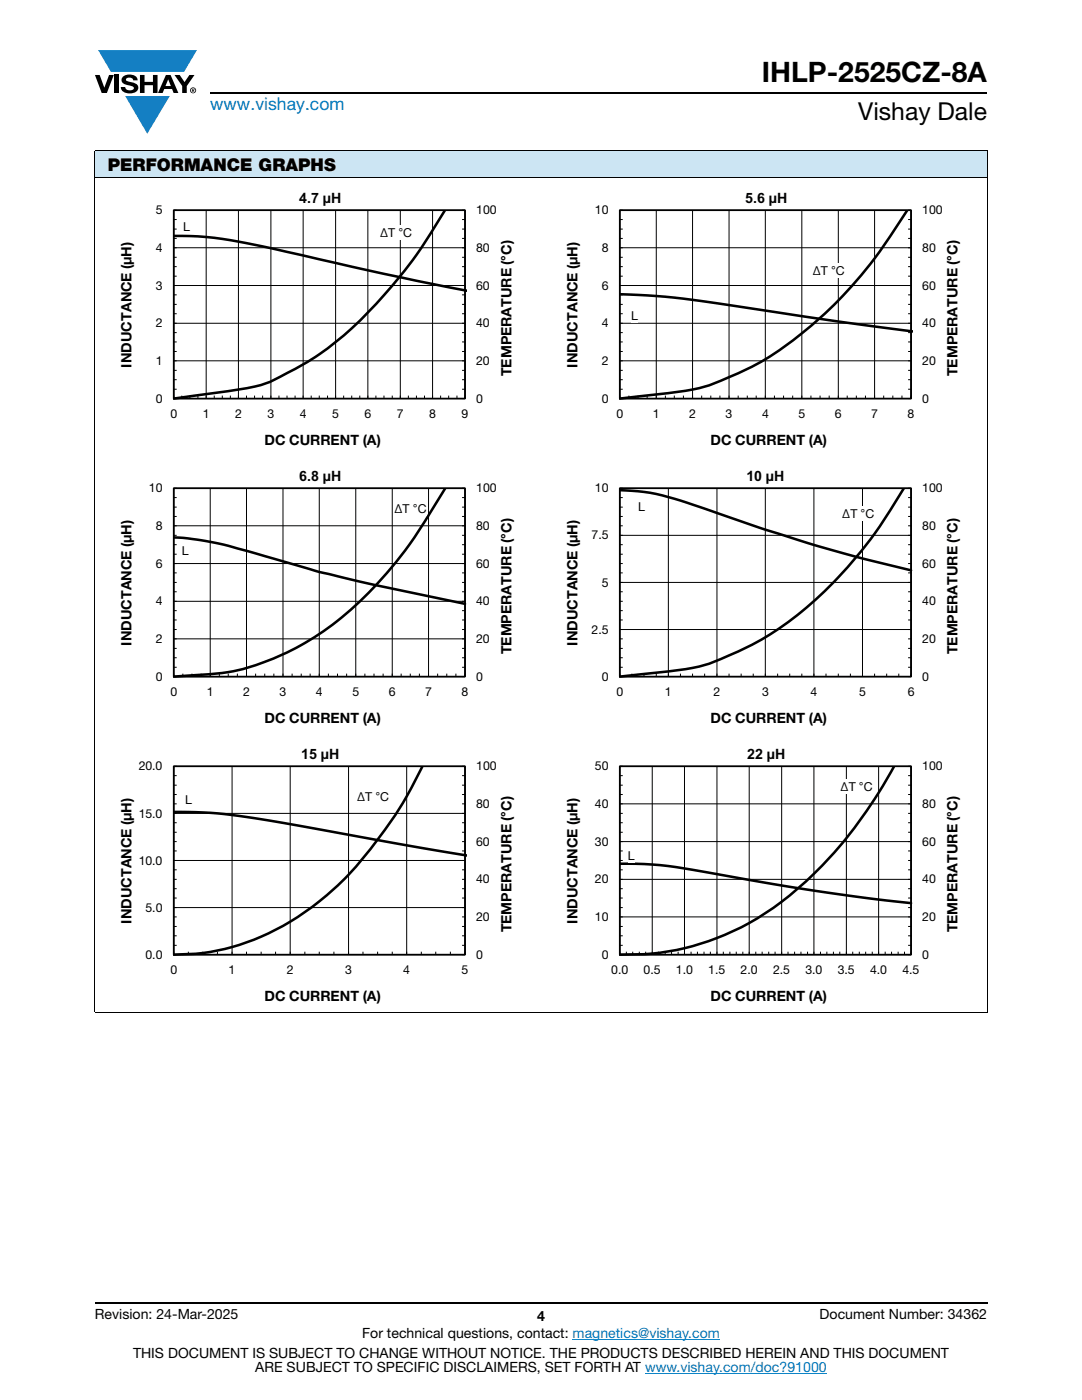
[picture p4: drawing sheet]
<svg xmlns="http://www.w3.org/2000/svg" width="216mm" height="279mm" viewBox="0 0 216 279" stroke-linecap="round" stroke-linejoin="round" font-family="sans-serif">
<g fill="#147fc3">
<path d="M19.6 10h19.7l-2.6 4.3h-1.1h-13.5z"/>
<path d="M25 19.2h8.9l-4.5 7.5z"/>
</g>
<g fill="#000">
<path d="M18.9 15h1l.9 2.5 1-2.5h.9l-1.4 3.6h-1zM22.9 15h.9v3.6h-.9zM24.6 15.3a2.1 2.1 0 0 1 2.8 .3l.1 .4h-.9a.79 .79 0 0 0-.7-.5 .79 .79 0 0 0-.8 .4l.3 .3 1 .2a1.08 1.08 0 0 1 1.2 1 1.08 1.08 0 0 1-1.1 1.2 1.73 1.73 0 0 1-2.4-1.2h.9a.96 .96 0 0 0 .8 .6 .96 .96 0 0 0 .9-.4 1.31 1.31 0 0 0-1.2-.6 1.03 1.03 0 0 1-1.1-.6 1.03 1.03 0 0 1 .2-1.1zM27.9 15h.9v1.3h1.7v-1.3h.9v3.6h-.9v-1.6h-1.7v1.6h-.9zM34.8 15h1.1l.9 1.4 1-1.4h1l-1.5 2.2v1.4h-.9v-1.4z"/>
<path d="M33.6 15.9l.5 1.3h-1.1zM33.1 15l-1.6 3.6h1l.3-.8h1.5l.3 .8h1l-1.6-3.6z"/>
<path d="M38.4 17.8h.2v.2h-.2zM38.3 17.7v.7h.1v-.3l.4 .3-.2-.3 .2-.2-.1-.2z"/>
<path d="M38.1 18a.46 .46 0 0 1 .9 0 .46 .46 0 0 1-.9 0zM37.9 18a.6 .6 0 0 0 1.2 0 .6 .6 0 0 0-1.2 0z"/>
</g>
<path d="M42 18.6h155M18.9 260h178.1" fill="none" stroke="#000" stroke-width=".36"/>
<path d="M114.3 267.3h29.3M128.7 274h36.3" fill="none" stroke="#007ec4" stroke-width=".2"/>
<path d="M18.9 30h178.1v5.5h-178.1z" fill="#cce5f3"/>
<g fill="none" stroke="#000" stroke-width=".2">
<path d="M18.9 30h178.1M18.9 35.5h178.1M18.9 30.1v171.8M197 30.1v171.8M34.7 42h58.1v37.5h-58.1zM34.7 58.8h.6M34.7 55.1h.6M34.7 53.2h.6M34.7 51.3h.6M34.7 47.6h.6M34.7 45.7h.6M34.7 43.8h.6"/>
<path d="M41.1 42v37.5M47.6 42v37.5M54.1 42v37.5M60.5 42v37.5M67 42v37.5M73.4 42v37.5M79.9 42v37.5M86.3 42v37.5M92.2 58.8h.6M92.2 55.1h.6M92.2 53.2h.6M92.2 51.3h.6"/>
<path d="M92.2 47.6h.6M92.2 45.7h.6M92.2 43.8h.6M92.8 57h-58.1M92.8 49.4h-58.1M34.7 77.7h.6M34.7 75.8h.6M34.7 73.9h.6M34.7 70.1h.6M34.7 68.2h.6M34.7 66.4h.6M34.7 62.6h.6"/>
<path d="M34.7 60.7h.6M36.3 79v.5M37.9 79v.5M39.5 79v.5M42.8 79v.5M44.4 79v.5M46 79v.5M49.2 79v.5M50.8 79v.5M52.4 79v.5M55.7 79v.5M57.3 79v.5"/>
<path d="M58.9 79v.5M62.1 79v.5M63.7 79v.5M65.4 79v.5M68.6 79v.5M70.2 79v.5M71.8 79v.5M75 79v.5M76.6 79v.5M78.3 79v.5M81.5 79v.5M83.1 79v.5"/>
<path d="M84.7 79v.5M87.9 79v.5M89.5 79v.5M91.2 79v.5M92.2 77.7h.6M92.2 75.8h.6M92.2 73.9h.6M92.2 70.1h.6M92.2 68.2h.6M92.2 66.4h.6M92.2 62.6h.6M92.2 60.7h.6"/>
<path d="M92.8 72h-58.1M92.8 64.5h-58.1M18.9 202h178.1"/>
</g>
<path d="M34.7 42h58.1v37.5h-58.1z" fill="none" stroke="#000" stroke-width=".34"/>
<path d="M34.7 47.1a84.5 84.5 0 0 1 21.5 2.9l19.9 4.5 17.1 3.5M88.8 41.9a96.3 96.3 0 0 1-22.9 27.2 64.2 64.2 0 0 1-13.1 7.5 112.5 112.5 0 0 1-15.5 2.6l-2.6 .3" fill="none" stroke="#000" stroke-width=".51"/>
<g fill="#fff">
<path d="M36.5 43.8h1.4v2.9h-1.4z"/>
<path d="M75.9 44.9h6.5v3h-6.5z"/>
</g>
<g fill="none" stroke="#000" stroke-width=".2">
<path d="M123.7 42h58.1v37.5h-58.1zM123.7 58.8h.6M123.7 55.1h.6M123.7 53.2h.6M123.7 51.3h.6M123.7 47.6h.6M123.7 45.7h.6M123.7 43.8h.6M131 42v37.5M138.2 42v37.5M145.5 42v37.5M152.7 42v37.5"/>
<path d="M160 42v37.5M167.3 42v37.5M174.5 42v37.5M181.2 58.8h.6M181.2 55.1h.6M181.2 53.2h.6M181.2 51.3h.6M181.2 47.6h.6M181.2 45.7h.6M181.2 43.8h.6M181.8 57h-58.1M181.8 49.4h-58.1"/>
<path d="M123.7 77.7h.6M123.7 75.8h.6M123.7 73.9h.6M123.7 70.1h.6M123.7 68.2h.6M123.7 66.4h.6M123.7 62.6h.6M123.7 60.7h.6M125.5 79v.5M127.3 79v.5M129.1 79v.5M132.8 79v.5"/>
<path d="M134.5 79v.5M136.4 79v.5M140 79v.5M141.8 79v.5M143.7 79v.5M147.3 79v.5M149.1 79v.5M150.9 79v.5M154.5 79v.5M156.4 79v.5M158.2 79v.5M161.8 79v.5"/>
<path d="M163.6 79v.5M165.5 79v.5M169.1 79v.5M170.9 79v.5M172.7 79v.5M176.3 79v.5M178.2 79v.5M180 79v.5M181.2 77.7h.6M181.2 75.8h.6M181.2 73.9h.6M181.2 70.1h.6"/>
<path d="M181.2 68.2h.6M181.2 66.4h.6M181.2 62.6h.6M181.2 60.7h.6M181.8 72h-58.1M181.8 64.5h-58.1"/>
</g>
<path d="M123.7 42h58.1v37.5h-58.1z" fill="none" stroke="#000" stroke-width=".34"/>
<path d="M123.7 58.7l7.2 .4 6.1 .6 30.3 4.5 14.9 1.9M181.1 41.9a95.5 95.5 0 0 1-16 20.2 63.2 63.2 0 0 1-19.6 13.2 33 33 0 0 1-12.8 3.2l-9 1" fill="none" stroke="#000" stroke-width=".51"/>
<g fill="#fff">
<path d="M125.9 61.5h1.4v2.9h-1.4z"/>
<path d="M162.2 52.5h6.5v2.9h-6.5z"/>
</g>
<g fill="none" stroke="#000" stroke-width=".2">
<path d="M34.7 97.4h58.1v37.6h-58.1zM34.7 99.3h.6M41.9 97.4v37.6M49.2 97.4v37.6M56.5 97.4v37.6M63.7 97.4v37.6M71 97.4v37.6M78.3 97.4v37.6M85.5 97.4v37.6M92.2 99.3h.6M34.7 118.1h.6M34.7 116.2h.6"/>
<path d="M34.7 114.3h.6M34.7 110.6h.6M34.7 108.7h.6M34.7 106.8h.6M34.7 103.1h.6M34.7 101.2h.6M92.2 118.1h.6M92.2 116.2h.6M92.2 114.3h.6M92.2 110.6h.6M92.2 108.7h.6M92.2 106.8h.6"/>
<path d="M92.2 103.1h.6M92.2 101.2h.6M92.8 112.5h-58.1M92.8 104.9h-58.1M34.7 133.2h.6M34.7 131.3h.6M34.7 129.4h.6M34.7 125.6h.6M34.7 123.7h.6M34.7 121.9h.6M36.5 134.4v.6M38.3 134.4v.6"/>
<path d="M40.1 134.4v.6M43.8 134.4v.6M45.5 134.4v.6M47.4 134.4v.6M51 134.4v.6M52.8 134.4v.6M54.6 134.4v.6M58.3 134.4v.6M60.1 134.4v.6M61.9 134.4v.6M65.5 134.4v.6M67.3 134.4v.6"/>
<path d="M69.2 134.4v.6M72.8 134.4v.6M74.6 134.4v.6M76.4 134.4v.6M80 134.4v.6M81.9 134.4v.6M83.7 134.4v.6M87.3 134.4v.6M89.1 134.4v.6M91 134.4v.6M92.2 133.2h.6M92.2 131.3h.6"/>
<path d="M92.2 129.4h.6M92.2 125.6h.6M92.2 123.7h.6M92.2 121.9h.6M92.8 127.5h-58.1M92.8 120h-58.1"/>
</g>
<path d="M34.7 97.4h58.1v37.6h-58.1z" fill="none" stroke="#000" stroke-width=".34"/>
<path d="M88.9 97.4a114.2 114.2 0 0 1-11.8 17 58.1 58.1 0 0 1-26.6 18.5 41.8 41.8 0 0 1-12.5 1.9l-3.3 .2M34.7 107.3l2.1 .1 3 .4 4.7 .9 19.2 5.5 10.6 2.4 18.5 3.9" fill="none" stroke="#000" stroke-width=".51"/>
<g fill="#fff">
<path d="M36.3 108.5h1.3v2.9h-1.3z"/>
<path d="M78.7 100h6.6v2.9h-6.6z"/>
</g>
<g fill="none" stroke="#000" stroke-width=".2">
<path d="M123.7 97.4h58.1v37.6h-58.1zM123.7 99.3h.6M133.4 97.4v37.6M143.1 97.4v37.6M152.7 97.4v37.6M162.4 97.4v37.6M172.1 97.4v37.6M181.2 99.3h.6M123.7 118.1h.6M123.7 114.3h.6M123.7 112.5h.6M123.7 110.6h.6"/>
<path d="M123.7 108.7h.6M123.7 104.9h.6M123.7 103.1h.6M123.7 101.2h.6M181.2 118.1h.6M181.2 114.3h.6M181.2 112.5h.6M181.2 110.6h.6M181.2 108.7h.6M181.2 104.9h.6M181.2 103.1h.6M181.2 101.2h.6"/>
<path d="M181.8 116.2h-58.1M181.8 106.8h-58.1M123.7 133.2h.6M123.7 131.3h.6M123.7 129.4h.6M123.7 127.5h.6M123.7 123.7h.6M123.7 121.9h.6M123.7 120h.6M126.1 134.4v.6M128.5 134.4v.6M131 134.4v.6"/>
<path d="M135.8 134.4v.6M138.2 134.4v.6M140.6 134.4v.6M145.5 134.4v.6M147.9 134.4v.6M150.3 134.4v.6M155.2 134.4v.6M157.6 134.4v.6M160 134.4v.6M164.8 134.4v.6M167.3 134.4v.6M169.7 134.4v.6"/>
<path d="M174.5 134.4v.6M176.9 134.4v.6M179.3 134.4v.6M181.2 133.2h.6M181.2 131.3h.6M181.2 129.4h.6M181.2 127.5h.6M181.2 123.7h.6M181.2 121.9h.6M181.2 120h.6M181.8 125.6h-58.1"/>
</g>
<path d="M123.7 97.4h58.1v37.6h-58.1z" fill="none" stroke="#000" stroke-width=".34"/>
<path d="M123.7 97.8a44.8 44.8 0 0 1 16 3.4l12.5 4.4 10.2 3.2 9.2 2.5 10.2 2.5M180.4 97.4a86.1 86.1 0 0 1-24.4 27.7 60.8 60.8 0 0 1-16.6 8l-4.3 .7-11.4 1.2" fill="none" stroke="#000" stroke-width=".51"/>
<g fill="#fff">
<path d="M127.3 99.6h1.4v2.9h-1.4z"/>
<path d="M168.1 101h6.5v2.9h-6.5z"/>
</g>
<g fill="none" stroke="#000" stroke-width=".2">
<path d="M34.7 152.9h58.1v37.6h-58.1zM34.7 158.6h.6M34.7 156.7h.6M34.7 154.8h.6M46.3 152.9v37.6M57.9 152.9v37.6M69.5 152.9v37.6M81.1 152.9v37.6M92.2 158.6h.6M92.2 156.7h.6M92.2 154.8h.6M34.7 171.7h58.1"/>
<path d="M34.7 179.2h.6M34.7 177.4h.6M34.7 175.5h.6M34.7 173.6h.6M34.7 169.8h.6M34.7 168h.6M34.7 166.1h.6M34.7 164.2h.6M34.7 160.4h.6M92.2 179.2h.6M92.2 177.4h.6M92.2 175.5h.6"/>
<path d="M92.2 173.6h.6M92.2 169.8h.6M92.2 168h.6M92.2 166.1h.6M92.2 164.2h.6M92.2 160.4h.6M92.8 162.3h-58.1M34.7 188.7h.6M34.7 186.8h.6M34.7 184.9h.6M34.7 183h.6M37.6 189.9v.6"/>
<path d="M40.5 189.9v.6M43.4 189.9v.6M49.2 189.9v.6M52.1 189.9v.6M55 189.9v.6M60.8 189.9v.6M63.7 189.9v.6M66.6 189.9v.6M72.4 189.9v.6M75.3 189.9v.6M78.3 189.9v.6M84.1 189.9v.6"/>
<path d="M86.9 189.9v.6M89.9 189.9v.6M92.2 188.7h.6M92.2 186.8h.6M92.2 184.9h.6M92.2 183h.6M92.8 181.1h-58.1"/>
</g>
<path d="M34.7 152.9h58.1v37.6h-58.1z" fill="none" stroke="#000" stroke-width=".34"/>
<path d="M84.3 152.9a87.5 87.5 0 0 1-17.3 24.2 47.7 47.7 0 0 1-28.7 13.3l-3.6 .1M34.7 162l7.7 .2 7.3 .9 43.5 7.6" fill="none" stroke="#000" stroke-width=".51"/>
<g fill="#fff">
<path d="M36.9 158.1h1.4v3h-1.4z"/>
<path d="M71.3 157.5h6.5v2.9h-6.5z"/>
</g>
<g fill="none" stroke="#000" stroke-width=".2">
<path d="M123.7 152.9h58.1v37.6h-58.1zM123.7 158.6h.6M123.7 156.7h.6M123.7 154.8h.6M130.1 152.9v37.6M136.6 152.9v37.6M143.1 152.9v37.6M149.5 152.9v37.6M156 152.9v37.6M162.4 152.9v37.6M168.9 152.9v37.6M175.3 152.9v37.6"/>
<path d="M181.2 158.6h.6M181.2 156.7h.6M181.2 154.8h.6M123.7 179.2h.6M123.7 177.4h.6M123.7 173.6h.6M123.7 171.7h.6M123.7 169.8h.6M123.7 166.1h.6M123.7 164.2h.6M123.7 162.3h.6M181.2 179.2h.6"/>
<path d="M181.2 177.4h.6M181.2 173.6h.6M181.2 171.7h.6M181.2 169.8h.6M181.2 166.1h.6M181.2 164.2h.6M181.2 162.3h.6M181.8 175.5h-58.1M181.8 168h-58.1M181.8 160.4h-58.1M123.7 188.7h.6M123.7 186.8h.6"/>
<path d="M123.7 184.9h.6M123.7 181.1h.6M125 189.9v.6M126.3 189.9v.6M127.6 189.9v.6M128.8 189.9v.6M131.4 189.9v.6M132.7 189.9v.6M134 189.9v.6M135.3 189.9v.6M137.9 189.9v.6M139.2 189.9v.6"/>
<path d="M140.5 189.9v.6M141.7 189.9v.6M144.3 189.9v.6M145.6 189.9v.6M146.9 189.9v.6M148.2 189.9v.6M150.8 189.9v.6M152.1 189.9v.6M153.4 189.9v.6M154.7 189.9v.6M157.2 189.9v.6M158.6 189.9v.6"/>
<path d="M159.8 189.9v.6M161.1 189.9v.6M163.7 189.9v.6M165 189.9v.6M166.3 189.9v.6M167.6 189.9v.6M168.9 189.9v.6M170.2 189.9v.6M171.5 189.9v.6M172.7 189.9v.6M174 189.9v.6M175.3 189.9v.6"/>
<path d="M176.6 189.9v.6M177.9 189.9v.6M179.2 189.9v.6M180.5 189.9v.6M181.2 188.7h.6M181.2 186.8h.6M181.2 184.9h.6M181.2 181.1h.6M181.8 183h-58.1"/>
</g>
<path d="M123.7 152.9h58.1v37.6h-58.1z" fill="none" stroke="#000" stroke-width=".34"/>
<path d="M178.4 152.9a82.8 82.8 0 0 1-24.6 28.6 50.2 50.2 0 0 1-30.1 9M123.7 172.4h3.2a128.4 128.4 0 0 1 19.9 2.7l18.3 3 9.2 1.3 7.5 .8" fill="none" stroke="#000" stroke-width=".51"/>
<g fill="#fff">
<path d="M125.3 169.3h1.3v2.9h-1.3z"/>
<path d="M167.7 155.5h6.6v2.9h-6.6z"/>
</g>
<text font-size="5.6" x="152" y="16.4">IHLP-2525CZ-8A</text>
<text font-size="4.9" x="171.3" y="24">Vishay Dale</text>
<text font-size="3.5" fill="#007ec4" x="42" y="21.9">www.vishay.com</text>
<text font-size="3.5" x="21.5" y="34.1">PERFORMANCE GRAPHS</text>
<g font-size="2.8">
<text x="59.7" y="40.4">4.7 µH</text>
<text x="148.7" y="40.4">5.6 µH</text>
<text x="26.2" y="73.4" transform="rotate(-90 26.2 73.4)">INDUCTANCE (μH)</text>
<text x="102.1" y="75.1" transform="rotate(-90 102.1 75.1)">TEMPERATURE (°C)</text>
<text x="115.2" y="73.4" transform="rotate(-90 115.2 73.4)">INDUCTANCE (μH)</text>
<text x="191.1" y="75.1" transform="rotate(-90 191.1 75.1)">TEMPERATURE (°C)</text>
<text x="52.8" y="88.8">DC CURRENT (A)</text>
<text x="141.8" y="88.8">DC CURRENT (A)</text>
<text x="59.7" y="95.9">6.8 µH</text>
<text x="148.9" y="95.9">10 µH</text>
<text x="26.2" y="128.9" transform="rotate(-90 26.2 128.9)">INDUCTANCE (μH)</text>
<text x="102.1" y="130.6" transform="rotate(-90 102.1 130.6)">TEMPERATURE (°C)</text>
<text x="115.2" y="128.9" transform="rotate(-90 115.2 128.9)">INDUCTANCE (μH)</text>
<text x="191.1" y="130.6" transform="rotate(-90 191.1 130.6)">TEMPERATURE (°C)</text>
<text x="52.8" y="144.2">DC CURRENT (A)</text>
<text x="141.8" y="144.2">DC CURRENT (A)</text>
<text x="60.1" y="151.4">15 µH</text>
<text x="149.1" y="151.4">22 µH</text>
<text x="26.2" y="184.3" transform="rotate(-90 26.2 184.3)">INDUCTANCE (μH)</text>
<text x="115.2" y="184.3" transform="rotate(-90 115.2 184.3)">INDUCTANCE (μH)</text>
<text x="102.1" y="186.1" transform="rotate(-90 102.1 186.1)">TEMPERATURE (°C)</text>
<text x="191.1" y="186.1" transform="rotate(-90 191.1 186.1)">TEMPERATURE (°C)</text>
<text x="52.8" y="199.7">DC CURRENT (A)</text>
<text x="141.8" y="199.7">DC CURRENT (A)</text>
<text x="18.9" y="263.3">Revision: 24-Mar-2025</text>
<text x="107.2" y="263.6">4</text>
<text x="163.6" y="263.3">Document Number: 34362</text>
<text x="72.3" y="267.1">For technical questions, contact: magnetics@vishay.com</text>
<text x="26.5" y="271">THIS DOCUMENT IS SUBJECT TO CHANGE WITHOUT NOTICE. THE PRODUCTS DESCRIBED HEREIN AND THIS DOCUMENT</text>
<text x="50.9" y="273.8">ARE SUBJECT TO SPECIFIC DISCLAIMERS, SET FORTH AT www.vishay.com/doc?91000</text>
</g>
<g font-size="2.5">
<text x="31.1" y="42.8">5</text>
<text x="36.5" y="46.2">L</text>
<text x="75.9" y="47.3">ΔT °</text>
<text x="80.5" y="47.3">C</text>
<text x="95" y="42.8">100</text>
<text x="118.7" y="42.8">10</text>
<text x="184" y="42.8">100</text>
<text x="31.1" y="50.3">4</text>
<text x="95" y="50.3">80</text>
<text x="120.1" y="50.3">8</text>
<text x="184" y="50.3">80</text>
<text x="31.1" y="57.8">3</text>
<text x="95" y="57.8">60</text>
<text x="120.1" y="57.8">6</text>
<text x="162.2" y="54.9">ΔT °C</text>
<text x="184" y="57.8">60</text>
<text x="31.1" y="65.3">2</text>
<text x="95" y="65.3">40</text>
<text x="120.1" y="65.3">4</text>
<text x="125.9" y="63.9">L</text>
<text x="184" y="65.3">40</text>
<text x="31.1" y="72.9">1</text>
<text x="95" y="72.9">20</text>
<text x="120.1" y="72.9">2</text>
<text x="184" y="72.9">20</text>
<text x="31.1" y="80.4">0</text>
<text x="34" y="83.5">0</text>
<text x="40.4" y="83.5">1</text>
<text x="46.9" y="83.5">2</text>
<text x="53.4" y="83.5">3</text>
<text x="59.8" y="83.5">4</text>
<text x="66.3" y="83.5">5</text>
<text x="72.7" y="83.5">6</text>
<text x="79.2" y="83.5">7</text>
<text x="85.7" y="83.5">8</text>
<text x="92.1" y="83.5">9</text>
<text x="95" y="80.4">0</text>
<text x="120.1" y="80.4">0</text>
<text x="123" y="83.5">0</text>
<text x="130.3" y="83.5">1</text>
<text x="137.5" y="83.5">2</text>
<text x="144.8" y="83.5">3</text>
<text x="152" y="83.5">4</text>
<text x="159.3" y="83.5">5</text>
<text x="166.6" y="83.5">6</text>
<text x="173.8" y="83.5">7</text>
<text x="181.1" y="83.5">8</text>
<text x="184" y="80.4">0</text>
<text x="29.7" y="98.3">10</text>
<text x="95" y="98.3">100</text>
<text x="118.7" y="98.3">10</text>
<text x="127.3" y="102">L</text>
<text x="184" y="98.3">100</text>
<text x="31.1" y="105.8">8</text>
<text x="78.7" y="102.4">ΔT °C</text>
<text x="95" y="105.8">80</text>
<text x="118" y="107.7">7.5</text>
<text x="168.1" y="103.4">ΔT °</text>
<text x="172.7" y="103.4">C</text>
<text x="184" y="105.8">80</text>
<text x="31.1" y="113.3">6</text>
<text x="36.3" y="110.8">L</text>
<text x="95" y="113.3">60</text>
<text x="184" y="113.3">60</text>
<text x="120.1" y="117.1">5</text>
<text x="31.1" y="120.8">4</text>
<text x="95" y="120.8">40</text>
<text x="184" y="120.8">40</text>
<text x="31.1" y="128.3">2</text>
<text x="95" y="128.3">20</text>
<text x="118" y="126.5">2.5</text>
<text x="184" y="128.3">20</text>
<text x="31.1" y="135.9">0</text>
<text x="95" y="135.9">0</text>
<text x="120.1" y="135.9">0</text>
<text x="184" y="135.9">0</text>
<text x="34" y="139">0</text>
<text x="41.3" y="139">1</text>
<text x="48.5" y="139">2</text>
<text x="55.8" y="139">3</text>
<text x="63" y="139">4</text>
<text x="70.3" y="139">5</text>
<text x="77.6" y="139">6</text>
<text x="84.8" y="139">7</text>
<text x="92.1" y="139">8</text>
<text x="123" y="139">0</text>
<text x="132.7" y="139">1</text>
<text x="142.4" y="139">2</text>
<text x="152.1" y="139">3</text>
<text x="161.7" y="139">4</text>
<text x="171.4" y="139">5</text>
<text x="181.1" y="139">6</text>
<text x="27.7" y="153.8">20.0</text>
<text x="95" y="153.8">100</text>
<text x="118.7" y="153.8">50</text>
<text x="184" y="153.8">100</text>
<text x="36.9" y="160.5">L</text>
<text x="71.3" y="159.9">ΔT °C</text>
<text x="95" y="161.3">80</text>
<text x="118.7" y="161.3">40</text>
<text x="167.7" y="157.9">ΔT °C</text>
<text x="184" y="161.3">80</text>
<text x="27.7" y="163.2">15.0</text>
<text x="27.7" y="172.6">10.0</text>
<text x="95" y="168.8">60</text>
<text x="118.7" y="168.8">30</text>
<text x="125.3" y="171.7">L</text>
<text x="184" y="168.8">60</text>
<text x="95" y="176.3">40</text>
<text x="118.7" y="176.3">20</text>
<text x="184" y="176.3">40</text>
<text x="29" y="181.9">5.0</text>
<text x="95" y="183.8">20</text>
<text x="118.7" y="183.8">10</text>
<text x="184" y="183.8">20</text>
<text x="29" y="191.3">0.0</text>
<text x="95" y="191.3">0</text>
<text x="120.1" y="191.3">0</text>
<text x="184" y="191.3">0</text>
<text x="34" y="194.5">0</text>
<text x="45.6" y="194.5">1</text>
<text x="57.2" y="194.5">2</text>
<text x="68.9" y="194.5">3</text>
<text x="80.5" y="194.5">4</text>
<text x="92.1" y="194.5">5</text>
<text x="122" y="194.5">0.0</text>
<text x="128.4" y="194.5">0.5</text>
<text x="134.9" y="194.5">1.0</text>
<text x="141.3" y="194.5">1.5</text>
<text x="147.8" y="194.5">2.0</text>
<text x="154.3" y="194.5">2.5</text>
<text x="160.7" y="194.5">3.0</text>
<text x="167.2" y="194.5">3.5</text>
<text x="173.6" y="194.5">4.0</text>
<text x="180.1" y="194.5">4.5</text>
</g>
</svg>
